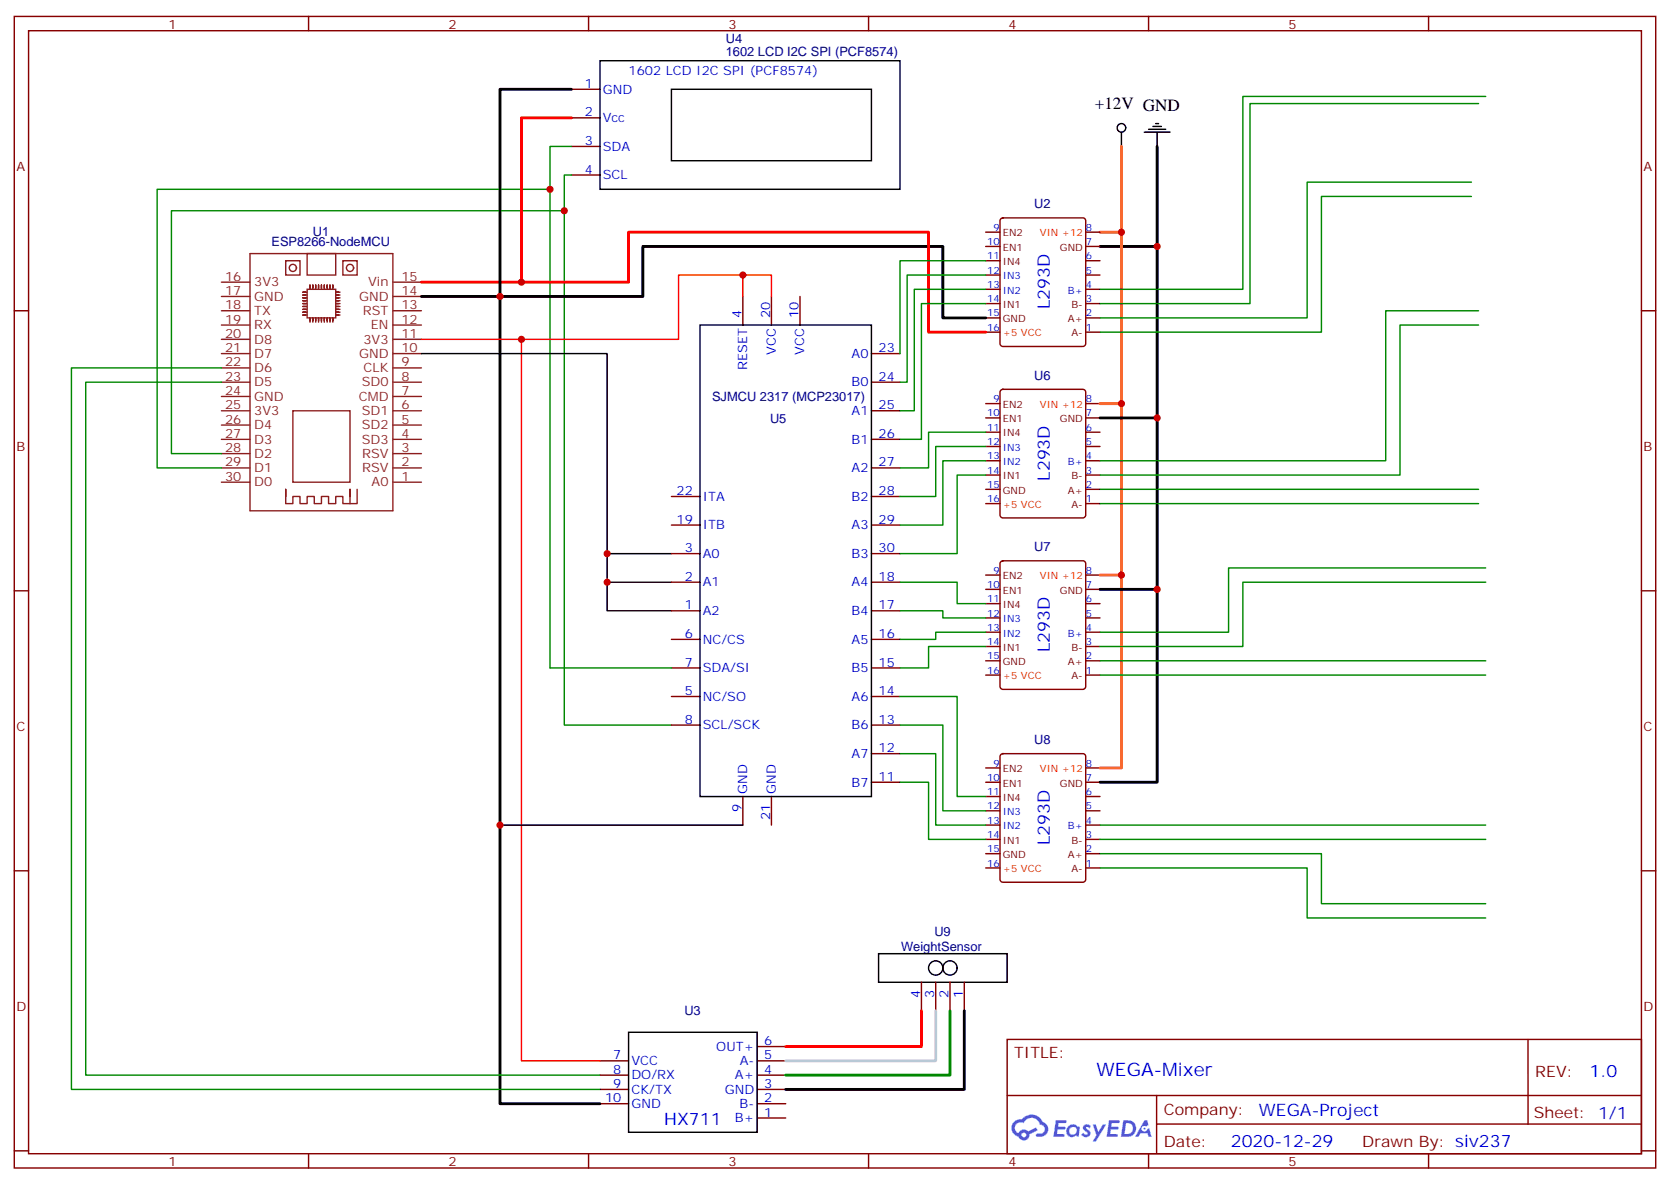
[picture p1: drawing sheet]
<svg xmlns="http://www.w3.org/2000/svg" width="412mm" height="292mm" viewBox="0 0 412 292" stroke-linecap="round" stroke-linejoin="round" font-family="sans-serif">
<g fill="none" stroke="#870000" stroke-width=".35">
<path d="M3.5 4.1h405.4v284.3h-405.4zM7.1 7.6h398.2v277.3h-398.2zM76.2 4.1v3.5M145.3 4.1v3.5M214.5 4.1v3.5M283.6 4.1v3.5M352.8 4.1v3.5M3.5 76.7h3.6M405.3 76.7h3.6M3.5 145.9h3.6M405.3 145.9h3.6M3.5 215h3.6"/>
<path d="M405.3 215h3.6M248.7 256.6h156.6v28.3h-156.6zM377.3 256.7v20.8M248.7 270.5h156.5M285.6 277.5h119.6M285.6 270.5v14.1M3.5 284.2h3.6M76.2 284.9v3.5M145.3 284.9v3.5M214.5 284.9v3.5M283.6 284.9v3.5M352.8 284.9v3.5"/>
<path d="M405.3 284.2h3.6"/>
</g>
<g fill="#5487ff">
<path d="M267.7 277.8a1.22 1.22 0 0 1 1.7 .3l-.4 .6a.47 .47 0 0 0-.3-.4 .47 .47 0 0 0-.5 .1v.2a1.3 1.3 0 0 1 1 1.7 1.39 1.39 0 0 1-2.2-.1l.5-.5 .7 .4a.29 .29 0 0 0 .3-.2 .29 .29 0 0 0-.2-.4 1.04 1.04 0 0 1-.6-1.7z"/>
<path d="M260.7 276.6h2.4a.37 .37 0 0 1 .3 .3 .37 .37 0 0 1-.3 .4h-1.7l-.1 .9h1.5l.3 .3-.3 .4h-1.6l-.2 1.1h1.6a.36 .36 0 0 1 .3 .4 .36 .36 0 0 1-.3 .3h-2.5z"/>
<path d="M273.8 276.6h2.4a.37 .37 0 0 1 .4 .3 .37 .37 0 0 1-.4 .4h-1.6l-.2 .9h1.6l.3 .3-.4 .4h-1.6l-.1 1.1h1.5a.36 .36 0 0 1 .4 .4 .36 .36 0 0 1-.4 .3h-2.4z"/>
<path d="M282.6 276.6h.7l.3 1.2-.6 .3a.69 .69 0 0 0-1 .3 .69 .69 0 0 0 .4 1 .69 .69 0 0 0 .9-.6l.5-.3 .6 2.2h-.8l-.2-.9h-1.8l-.5 .9h-.8z"/>
<path d="M269.8 277.7h.8l.6 1.8 1.1-1.8h.9l-2.6 4.1h-.8l.9-1.5z"/>
<path d="M277.4 276.6l-.6 4.1h1.3a2.11 2.11 0 0 0 2.5-2.1 2.11 2.11 0 0 0-2.5-2zM278.1 277.3a1.39 1.39 0 0 1 1.7 1.4 1.39 1.39 0 0 1-1.8 1.3h-.3z"/>
<path d="M263.7 278.2a1.47 1.47 0 0 0-.1 2.1 1.47 1.47 0 0 0 2.1 .1l.7 .3 .3-2.3-.2-.2-.4-.1a1.49 1.49 0 0 0-2.4 .1zM264.4 278.6a.92 .92 0 0 1 1.5 .5 .92 .92 0 0 1-1.3 1 .9 .9 0 0 1-.2-1.5z"/>
<path d="M250.4 276.9a2.18 2.18 0 0 0 1.1 3.8 1.44 1.44 0 0 0 1.6 .9 1.44 1.44 0 0 0 1.2-1.5l2-1-.5-.7-1.9 .9a1.47 1.47 0 0 0-2.4 .5 1.39 1.39 0 0 1-.7-2 1.39 1.39 0 0 1 2-.4 2.12 2.12 0 0 1 2.2-1.3 2.12 2.12 0 0 1 1.9 1.6 1.07 1.07 0 0 1 1.1 1.1 1.07 1.07 0 0 1-1 1.1h-.7a.43 .43 0 0 0-.5 .3 .43 .43 0 0 0 .4 .5 1.98 1.98 0 0 0 2.5-1.2 1.98 1.98 0 0 0-1.2-2.5 2.98 2.98 0 0 0-5.1-.7l-1.1 .1zM252.3 280.2a.55 .55 0 0 1 1.1 0 .55 .55 0 0 1-1.1 0z"/>
<circle cx="282.6" cy="278.7" r=".26"/>
</g>
<g fill="none" stroke="#8c2424" stroke-width=".35">
<path d="M54.7 73.2h7M54.7 76.7h7M54.7 69.7h7M61.7 62.6h35.3v63.5h-35.3zM70.6 64.4h3.5v3.5h-3.5zM75.5 72.1h-.7h1M75.5 74.3h-.7h1M75.5 75h-.7h1M75.5 73.6h-.7h1M75.5 72.8h-.7h1M75.5 75.7h-.7h1M75.5 76.4h-.7h1"/>
<path d="M75.5 77.1h-.7h1M75.5 77.8h-.7h1M75.8 62.6h7.1v5.3h-7.1zM75.8 71.4h7.1v7.1h-7.1zM76.6 71.1v-.7v1M76.6 79.2v-.7v1.1M77.3 71.1v-.7v1M77.3 79.2v-.7v1.1M78 71.1v-.7v1M78 79.2v-.7v1.1M78.7 71.1v-.7v1M78.7 79.2v-.7v1.1"/>
<path d="M79.4 71.1v-.7v1M79.4 79.2v-.7v1.1M80.1 71.1v-.7v1M80.1 79.2v-.7v1.1M80.8 71.1v-.7v1M80.8 79.2v-.7v1.1M81.5 71.1v-.7v1M81.5 79.2v-.7v1.1M82.2 71.1v-.7v1M82.2 79.2v-.7v1.1M83.6 77.8h-.7h1.1M83.6 77.1h-.7h1.1"/>
<path d="M83.6 76.4h-.7h1.1M83.6 75.7h-.7h1.1M83.6 72.8h-.7h1.1M83.6 73.6h-.7h1.1M83.6 75h-.7h1.1M83.6 74.3h-.7h1.1M83.6 72.1h-.7h1.1M84.7 64.4h3.5v3.5h-3.5zM97 73.2h7.1M97 76.7h7.1M97 69.7h7.1M54.7 80.3h7"/>
<path d="M54.7 83.8h7M54.7 87.3h7M54.7 90.8h7M54.7 94.4h7M54.7 97.9h7M97 80.3h7.1M97 83.8h7.1M97 87.3h7.1M97 90.8h7.1M97 94.4h7.1M97 97.9h7.1M54.7 101.4h7"/>
<path d="M54.7 105h7M54.7 108.5h7M54.7 112h7M54.7 115.5h7M54.7 119.1h7M72.3 101.4h14.1v17.7h-14.1zM97 101.4h7.1M97 105h7.1M97 108.5h7.1M97 112h7.1M97 115.5h7.1M97 119.1h7.1"/>
<path d="M86.4 122.6v-1.8v3.6M88.2 120.8v3.6h-3.5v-1.8h-1.8v1.8h-1.8v-1.8h-1.7v1.8h-1.8v-1.8h-1.8v1.8h-1.7v-1.8h-1.8v1.8h-1.7v-3.6v1.8"/>
<circle cx="72.3" cy="66.1" r=".88"/>
<circle cx="86.4" cy="66.1" r=".88"/>
</g>
<g fill="none" stroke="#870000" stroke-width=".35">
<path d="M141.1 22h7.1M141.1 29.1h7.1M141.1 36.2h7.1M141.1 43.2h7.1M243.4 57.3h3.5M247.2 54l.4-.2h19.8a.71 .71 0 0 1 .7 .7v30.3a.76 .76 0 0 1-.7 .7h-19.8a.76 .76 0 0 1-.7-.7v-30.3zM268.1 57.3h3.5M183.4 73.2v7.1M190.5 73.2v7.1M197.6 73.2v7.1M243.4 78.5h3.5M243.4 75h3.5"/>
<path d="M243.4 71.4h3.5M243.4 67.9h3.5M243.4 64.4h3.5M243.4 60.9h3.5M268.1 78.5h3.5M268.1 75h3.5M268.1 71.4h3.5M268.1 67.9h3.5M268.1 64.4h3.5M268.1 60.9h3.5M215.2 87.3h7M215.2 94.4h7"/>
<path d="M243.4 82h3.5M243.4 99.7h3.5M247.2 96.3l.4-.2h19.8a.71 .71 0 0 1 .7 .7v30.4a.76 .76 0 0 1-.7 .7h-19.8a.76 .76 0 0 1-.7-.7v-30.4zM268.1 82h3.5M268.1 99.7h3.5M215.2 101.4h7M215.2 108.5h7M215.2 115.5h7M243.4 117.3h3.5M243.4 113.8h3.5M243.4 110.2h3.5M243.4 106.7h3.5"/>
<path d="M243.4 103.2h3.5M268.1 117.3h3.5M268.1 113.8h3.5M268.1 110.2h3.5M268.1 106.7h3.5M268.1 103.2h3.5M165.8 136.7h7.1M165.8 129.6h7.1M165.8 122.6h7.1M215.2 136.7h7M215.2 129.6h7M215.2 122.6h7"/>
<path d="M243.4 124.4h3.5M243.4 120.8h3.5M247.2 138.7l.4-.2h19.8a.71 .71 0 0 1 .7 .7v30.3a.76 .76 0 0 1-.7 .7h-19.8a.76 .76 0 0 1-.7-.7v-30.3zM268.1 124.4h3.5M268.1 120.8h3.5M165.8 150.8h7.1M165.8 143.8h7.1M165.8 157.9h7.1M215.2 150.8h7M215.2 143.8h7M215.2 157.9h7M243.4 159.6h3.5"/>
<path d="M243.4 156.1h3.5M243.4 152.6h3.5M243.4 149h3.5M243.4 145.5h3.5M243.4 142h3.5M268.1 159.6h3.5M268.1 156.1h3.5M268.1 152.6h3.5M268.1 149h3.5M268.1 145.5h3.5M268.1 142h3.5M165.8 172h7.1"/>
<path d="M165.8 164.9h7.1M165.8 179h7.1M215.2 172h7M215.2 164.9h7M215.2 179h7M243.4 166.7h3.5M243.4 163.2h3.5M268.1 166.7h3.5M268.1 163.2h3.5M183.4 196.7v7M190.5 196.7v7M215.2 193.1h7"/>
<path d="M215.2 186.1h7M243.4 193.1h3.5M243.4 196.7h3.5M243.4 189.6h3.5M247.2 186.3l.4-.2h19.8a.71 .71 0 0 1 .7 .7v30.3a.76 .76 0 0 1-.7 .7h-19.8a.76 .76 0 0 1-.7-.7v-30.3zM268.1 193.1h3.5M268.1 196.7h3.5M268.1 189.6h3.5M243.4 214.3h3.5M243.4 210.8h3.5M243.4 207.3h3.5M243.4 203.7h3.5"/>
<path d="M243.4 200.2h3.5M268.1 214.3h3.5M268.1 210.8h3.5M268.1 207.3h3.5M268.1 203.7h3.5M268.1 200.2h3.5M187 258.4h7M227.5 242.5v7.1M231.1 242.5v7.1M234.6 242.5v7.1M238.1 242.5v7.1M148.2 272.5h7"/>
<path d="M148.2 269h7M148.2 265.5h7M148.2 261.9h7M187 276h7M187 272.5h7M187 269h7M187 265.5h7M187 261.9h7"/>
</g>
<g fill="none" stroke="#000" stroke-width=".35">
<path d="M148.2 15h74v31.7h-74zM165.8 22h49.4v17.7h-49.4zM276.9 32.6v3.6M282.6 32.6h6.3M283.6 31.9h4.3M284.7 31.2h2.1M285.4 30.5h.7M285.8 32.6v3.6M104.1 87.3h45.8v63.5h15.9M172.9 80.3h42.3v116.4h-42.3zM149.9 136.7h15.9M149.9 143.8h15.9"/>
<path d="M123.5 203.7h59.9M217 235.5h31.7v7h-31.7zM155.2 254.9h31.8v24.7h-31.8z"/>
<circle cx="276.9" cy="31.6" r="1.06"/>
<circle cx="231.1" cy="239" r="1.76"/>
<circle cx="234.6" cy="239" r="1.76"/>
</g>
<g fill="none" stroke="#008700" stroke-width=".35">
<path d="M141.1 36.2h-5.3v10.5M365.1 25.6h-56.4v49.4h-37.1M366.9 23.8h-60v47.6h-35.3M141.1 43.2h-1.8v8.8M363.4 45h-40.6v33.5h-51.2M363.4 48.5h-37.1v33.5h-54.7M243.4 64.4h-21.2v22.9M243.4 67.9h-19.4v26.5h-1.8M243.4 71.4h-17.6v30h-3.6M243.4 75h-15.9v33.5h-5.3M365.1 76.7h-22.9v37.1h-70.6M54.7 94.4h-33.5v171.1h127"/>
<path d="M54.7 90.8h-37.1v178.2h130.6M365.1 80.3h-19.4v37h-74.1M54.7 115.5h-15.9v-68.8h97v118.2h30M54.7 112h-12.4v-60h97v127h26.5M243.4 106.7h-14.1v8.8h-7.1M243.4 110.2h-12.3v12.4h-8.9M243.4 113.8h-10.6v15.8h-10.6M243.4 117.3h-7v19.4h-14.2M271.6 120.8h93.5M271.6 124.4h93.5M222.2 143.8h14.2v5.2h7M222.2 150.8h10.6v1.8h10.6"/>
<path d="M243.4 156.1h-12.3v1.8h-8.9M243.4 159.6h-14.1v5.3h-7.1M366.9 140.2h-63.5v15.9h-31.8M366.9 143.8h-60v15.8h-35.3M222.2 172h14.2v24.7h7M222.2 179h10.6v21.2h10.6M271.6 163.2h95.3M271.6 166.7h95.3M222.2 186.1h8.9v17.6h12.3M222.2 193.1h7.1v14.2h14.1M271.6 210.8h54.7v12.3h40.6M271.6 214.3h51.2v12.4h44.1"/>
<path d="M271.6 203.7h95.3M271.6 207.3h95.3"/>
</g>
<path d="M141.1 22h-17.6v250.5h24.7M285.8 36.2v24.7h-14.2M104.1 73.2h54.6v-12.3h74.1v17.6h10.6M285.8 60.9v42.3h-14.2M285.8 103.2v42.3h-14.2M285.8 145.5v47.6h-14.2M238.1 249.6v19.4h-44.1" fill="none" stroke="#000" stroke-width=".71"/>
<path d="M183.4 67.9v5.3M190.5 73.2v-5.3h-22.9v15.9h-63.5M128.8 83.8v178.1h19.4" fill="none" stroke="#f00" stroke-width=".35"/>
<path d="M276.9 36.2v21.1h-5.3M276.9 57.3v42.4h-5.3M276.9 99.7v42.3h-5.3M276.9 142v47.6h-5.3" fill="none" stroke="#f60" stroke-width=".71"/>
<path d="M141.1 29.1h-12.3v40.6M104.1 69.7h51.1v-12.4h74.1v24.7h14.1M227.5 249.6v8.8h-33.5" fill="none" stroke="#f00" stroke-width=".71"/>
<path d="M231.1 249.6v12.3h-37.1" fill="none" stroke="#ccc" stroke-width=".71"/>
<path d="M234.6 249.6v15.9h-40.6" fill="none" stroke="#008700" stroke-width=".71"/>
<g fill="#c00">
<circle cx="139.3" cy="52" r=".88"/>
<circle cx="135.8" cy="46.7" r=".88"/>
<circle cx="123.5" cy="203.7" r=".88"/>
<circle cx="128.8" cy="83.8" r=".88"/>
<circle cx="128.8" cy="69.7" r=".88"/>
<circle cx="123.5" cy="73.2" r=".88"/>
<circle cx="149.9" cy="136.7" r=".88"/>
<circle cx="149.9" cy="143.8" r=".88"/>
<circle cx="276.9" cy="57.3" r=".88"/>
<circle cx="276.9" cy="99.7" r=".88"/>
<circle cx="276.9" cy="142" r=".88"/>
<circle cx="285.8" cy="60.9" r=".88"/>
<circle cx="285.8" cy="103.2" r=".88"/>
<circle cx="285.8" cy="145.5" r=".88"/>
<circle cx="183.4" cy="67.9" r=".88"/>
</g>
<text font-size="4.6" fill="#00f" x="270.8" y="265.7">WEGA-Mixer</text>
<text font-size="4.2" x="270.3" y="27">+12V GND</text>
<g font-size="4.2" fill="#00f">
<text x="259.2" y="76.4" transform="rotate(-90 259.2 76.4)">L293D</text>
<text x="259.2" y="118.7" transform="rotate(-90 259.2 118.7)">L293D</text>
<text x="259.2" y="161.1" transform="rotate(-90 259.2 161.1)">L293D</text>
<text x="259.2" y="208.7" transform="rotate(-90 259.2 208.7)">L293D</text>
<text x="392.5" y="265.9">1.0</text>
<text x="310.9" y="275.5">WEGA-Project</text>
<text x="164" y="277.8">HX711</text>
<text x="304" y="283.3">2020-12-29</text>
</g>
<g font-size="3.9" fill="#800">
<text x="250.5" y="261.2">TITLE:</text>
<text x="379.1" y="265.9">REV:</text>
<text x="287.4" y="275.4">Company:</text>
<text x="378.7" y="276">Sheet: 1/1</text>
<text x="287.4" y="283.1">Date:</text>
<text x="336.4" y="283.2">Drawn By: siv237</text>
</g>
<g font-size="3.2" fill="#800">
<text x="41.6" y="7.1">1</text>
<text x="110.8" y="7.1">2</text>
<text x="179.9" y="7.1">3</text>
<text x="249.1" y="7.1">4</text>
<text x="318.2" y="7.1">5</text>
<text x="4.1" y="42.2">A</text>
<text x="405.9" y="42.2">A</text>
<text x="4.1" y="111.3">B</text>
<text x="405.9" y="111.3">B</text>
<text x="4.1" y="180.4">C</text>
<text x="405.9" y="180.4">C</text>
<text x="4.1" y="249.6">D</text>
<text x="405.9" y="249.6">D</text>
<text x="41.6" y="287.9">1</text>
<text x="110.8" y="287.9">2</text>
<text x="179.9" y="287.9">3</text>
<text x="249.1" y="287.9">4</text>
<text x="318.2" y="287.9">5</text>
</g>
<g font-size="3.2" fill="#000080">
<text x="179.2" y="10.6">U4</text>
<text x="179.2" y="13.9">1602 LCD I2C SPI (PCF8574)</text>
<text x="255.4" y="51.4">U2</text>
<text x="77.3" y="58.3">U1</text>
<text x="67" y="60.9">ESP8266-NodeMCU</text>
<text x="255.4" y="93.8">U6</text>
<text x="175.8" y="99">SJMCU 2317 (MCP23017)</text>
<text x="190.2" y="104.3">U5</text>
<text x="255.4" y="136.1">U7</text>
<text x="255.4" y="183.7">U8</text>
<text x="230.7" y="231.2">U9</text>
<text x="222.5" y="234.9">WeightSensor</text>
<text x="169" y="250.6">U3</text>
</g>
<g font-size="3.2" fill="#00f">
<text x="144.4" y="21.7">1</text>
<text x="148.9" y="23.1">GND</text>
<text x="155.2" y="18.5">1602 LCD I2C SPI (PCF8574)</text>
<text x="144.4" y="28.8">2</text>
<text x="144.4" y="35.8">3</text>
<text x="148.9" y="30.2">Vcc</text>
<text x="148.9" y="37.2">SDA</text>
<text x="144.4" y="42.9">4</text>
<text x="148.9" y="44.3">SCL</text>
<text x="183.1" y="78.5" transform="rotate(-90 183.1 78.5)">4</text>
<text x="190.1" y="78.5" transform="rotate(-90 190.1 78.5)">20</text>
<text x="197.2" y="78.5" transform="rotate(-90 197.2 78.5)">10</text>
<text x="191.6" y="87.6" transform="rotate(-90 191.6 87.6)">VCC</text>
<text x="198.6" y="87.6" transform="rotate(-90 198.6 87.6)">VCC</text>
<text x="210.3" y="88.4">A0</text>
<text x="217" y="87">23</text>
<text x="184.5" y="91.3" transform="rotate(-90 184.5 91.3)">RESET</text>
<text x="210.3" y="95.4">B0</text>
<text x="217" y="94">24</text>
<text x="217" y="101.1">25</text>
<text x="210.3" y="102.5">A1</text>
<text x="210.3" y="109.5">B1</text>
<text x="217" y="108.1">26</text>
<text x="210.3" y="116.6">A2</text>
<text x="217" y="115.2">27</text>
<text x="167.1" y="122.2">22</text>
<text x="173.6" y="123.6">ITA</text>
<text x="210.3" y="123.6">B2</text>
<text x="217" y="122.2">28</text>
<text x="167.1" y="129.3">19</text>
<text x="173.6" y="130.7">ITB</text>
<text x="210.3" y="130.7">A3</text>
<text x="217" y="129.3">29</text>
<text x="169.1" y="136.3">3</text>
<text x="173.6" y="137.8">A0</text>
<text x="210.3" y="137.8">B3</text>
<text x="217" y="136.3">30</text>
<text x="169.1" y="143.4">2</text>
<text x="217" y="143.4">18</text>
<text x="173.6" y="144.8">A1</text>
<text x="210.3" y="144.8">A4</text>
<text x="169.1" y="150.5">1</text>
<text x="173.6" y="151.9">A2</text>
<text x="210.3" y="151.9">B4</text>
<text x="217" y="150.5">17</text>
<text x="169.1" y="157.5">6</text>
<text x="173.6" y="158.9">NC/CS</text>
<text x="210.3" y="158.9">A5</text>
<text x="217" y="157.5">16</text>
<text x="169.1" y="164.6">7</text>
<text x="173.6" y="166">SDA/SI</text>
<text x="210.3" y="166">B5</text>
<text x="217" y="164.6">15</text>
<text x="169.1" y="171.6">5</text>
<text x="173.6" y="173">NC/SO</text>
<text x="210.3" y="173">A6</text>
<text x="217" y="171.6">14</text>
<text x="169.1" y="178.7">8</text>
<text x="217" y="178.7">13</text>
<text x="173.6" y="180.1">SCL/SCK</text>
<text x="210.3" y="180.1">B6</text>
<text x="217" y="185.7">12</text>
<text x="210.3" y="187.1">A7</text>
<text x="184.5" y="196" transform="rotate(-90 184.5 196)">GND</text>
<text x="191.6" y="196" transform="rotate(-90 191.6 196)">GND</text>
<text x="210.3" y="194.2">B7</text>
<text x="217" y="192.8">11</text>
<text x="183.1" y="200.5" transform="rotate(-90 183.1 200.5)">9</text>
<text x="190.1" y="202.5" transform="rotate(-90 190.1 202.5)">21</text>
<text x="227.2" y="246.3" transform="rotate(-90 227.2 246.3)">4</text>
<text x="230.7" y="246.3" transform="rotate(-90 230.7 246.3)">3</text>
<text x="234.2" y="246.3" transform="rotate(-90 234.2 246.3)">2</text>
<text x="237.8" y="246.3" transform="rotate(-90 237.8 246.3)">1</text>
<text x="151.4" y="261.6">7</text>
<text x="155.9" y="263">VCC</text>
<text x="176.9" y="259.5">OUT+</text>
<text x="182.7" y="263">A-</text>
<text x="188.7" y="261.6">5</text>
<text x="188.7" y="258.1">6</text>
<text x="151.4" y="268.6">9</text>
<text x="151.4" y="265.1">8</text>
<text x="155.9" y="266.5">DO/RX</text>
<text x="181.5" y="266.5">A+</text>
<text x="188.7" y="268.6">3</text>
<text x="188.7" y="265.1">4</text>
<text x="149.4" y="272.2">10</text>
<text x="155.9" y="273.6">GND</text>
<text x="155.9" y="270.1">CK/TX</text>
<text x="179" y="270.1">GND</text>
<text x="182.7" y="273.6">B-</text>
<text x="188.7" y="275.7">1</text>
<text x="188.7" y="272.2">2</text>
<text x="181.5" y="277.1">B+</text>
</g>
<g font-size="3.2" fill="#8d2323">
<text x="55.6" y="69.3">16</text>
<text x="62.8" y="70.7">3V3</text>
<text x="90.9" y="70.7">Vin</text>
<text x="99.1" y="69.3">15</text>
<text x="55.6" y="76.4">18</text>
<text x="55.6" y="72.8">17</text>
<text x="62.8" y="77.8">TX</text>
<text x="62.8" y="74.3">GND</text>
<text x="88.7" y="74.3">GND</text>
<text x="89.6" y="77.8">RST</text>
<text x="99.1" y="72.8">14</text>
<text x="99.1" y="76.4">13</text>
<text x="55.6" y="83.4">20</text>
<text x="55.6" y="79.9">19</text>
<text x="62.8" y="81.3">RX</text>
<text x="91.6" y="81.3">EN</text>
<text x="99.1" y="79.9">12</text>
<text x="99.1" y="83.4">11</text>
<text x="55.6" y="87">21</text>
<text x="62.8" y="88.4">D7</text>
<text x="62.8" y="84.8">D8</text>
<text x="88.7" y="88.4">GND</text>
<text x="89.8" y="84.8">3V3</text>
<text x="99.1" y="87">10</text>
<text x="55.6" y="94">23</text>
<text x="55.6" y="90.5">22</text>
<text x="62.8" y="95.4">D5</text>
<text x="62.8" y="91.9">D6</text>
<text x="89.3" y="95.4">SD0</text>
<text x="89.8" y="91.9">CLK</text>
<text x="99.1" y="90.5">9</text>
<text x="99.1" y="94">8</text>
<text x="55.6" y="101.1">25</text>
<text x="55.6" y="97.5">24</text>
<text x="62.8" y="99">GND</text>
<text x="88.6" y="99">CMD</text>
<text x="99.1" y="97.5">7</text>
<text x="99.1" y="101.1">6</text>
<text x="55.6" y="104.6">26</text>
<text x="62.8" y="106">D4</text>
<text x="62.8" y="102.5">3V3</text>
<text x="89.3" y="102.5">SD1</text>
<text x="89.3" y="106">SD2</text>
<text x="99.1" y="104.6">5</text>
<text x="55.6" y="111.7">28</text>
<text x="55.6" y="108.1">27</text>
<text x="62.8" y="113.1">D2</text>
<text x="62.8" y="109.5">D3</text>
<text x="89.3" y="109.5">SD3</text>
<text x="89.4" y="113.1">RSV</text>
<text x="99.1" y="108.1">4</text>
<text x="99.1" y="111.7">3</text>
<text x="55.6" y="118.7">30</text>
<text x="55.6" y="115.2">29</text>
<text x="62.8" y="116.6">D1</text>
<text x="89.4" y="116.6">RSV</text>
<text x="99.1" y="115.2">2</text>
<text x="99.1" y="118.7">1</text>
<text x="62.8" y="120.1">D0</text>
<text x="91.8" y="120.1">A0</text>
</g>
<g font-size="2.5" fill="#00f">
<text x="245.4" y="57">9</text>
<text x="268.1" y="57">8</text>
<text x="243.8" y="60.5">10</text>
<text x="243.8" y="64">11</text>
<text x="268.1" y="64">6</text>
<text x="268.1" y="60.5">7</text>
<text x="243.8" y="67.6">12</text>
<text x="243.8" y="71.1">13</text>
<text x="247.6" y="69">IN3</text>
<text x="268.1" y="71.1">4</text>
<text x="268.1" y="67.6">5</text>
<text x="243.8" y="74.6">14</text>
<text x="247.6" y="72.5">IN2</text>
<text x="263.7" y="72.5">B+</text>
<text x="268.1" y="74.6">3</text>
<text x="243.8" y="78.1">15</text>
<text x="243.8" y="81.7">16</text>
<text x="268.1" y="81.7">1</text>
<text x="268.1" y="78.1">2</text>
<text x="245.4" y="99.3">9</text>
<text x="268.1" y="99.3">8</text>
<text x="243.8" y="102.8">10</text>
<text x="243.8" y="106.4">11</text>
<text x="268.1" y="106.4">6</text>
<text x="268.1" y="102.8">7</text>
<text x="243.8" y="109.9">12</text>
<text x="243.8" y="113.4">13</text>
<text x="247.6" y="111.3">IN3</text>
<text x="268.1" y="113.4">4</text>
<text x="268.1" y="109.9">5</text>
<text x="243.8" y="116.9">14</text>
<text x="247.6" y="114.8">IN2</text>
<text x="263.7" y="114.8">B+</text>
<text x="268.1" y="116.9">3</text>
<text x="243.8" y="120.5">15</text>
<text x="243.8" y="124">16</text>
<text x="268.1" y="124">1</text>
<text x="268.1" y="120.5">2</text>
<text x="245.4" y="141.6">9</text>
<text x="268.1" y="141.6">8</text>
<text x="243.8" y="145.2">10</text>
<text x="243.8" y="148.7">11</text>
<text x="268.1" y="148.7">6</text>
<text x="268.1" y="145.2">7</text>
<text x="243.8" y="152.2">12</text>
<text x="243.8" y="155.8">13</text>
<text x="247.6" y="153.6">IN3</text>
<text x="268.1" y="155.8">4</text>
<text x="268.1" y="152.2">5</text>
<text x="243.8" y="159.3">14</text>
<text x="247.6" y="157.2">IN2</text>
<text x="263.7" y="157.2">B+</text>
<text x="268.1" y="159.3">3</text>
<text x="243.8" y="162.8">15</text>
<text x="243.8" y="166.3">16</text>
<text x="268.1" y="166.3">1</text>
<text x="268.1" y="162.8">2</text>
<text x="245.4" y="189.3">9</text>
<text x="268.1" y="189.3">8</text>
<text x="243.8" y="192.8">10</text>
<text x="243.8" y="196.3">11</text>
<text x="268.1" y="196.3">6</text>
<text x="268.1" y="192.8">7</text>
<text x="243.8" y="199.8">12</text>
<text x="243.8" y="203.4">13</text>
<text x="247.6" y="201.3">IN3</text>
<text x="268.1" y="203.4">4</text>
<text x="268.1" y="199.8">5</text>
<text x="243.8" y="206.9">14</text>
<text x="247.6" y="204.8">IN2</text>
<text x="263.7" y="204.8">B+</text>
<text x="268.1" y="206.9">3</text>
<text x="243.8" y="210.4">15</text>
<text x="243.8" y="214">16</text>
<text x="268.1" y="214">1</text>
<text x="268.1" y="210.4">2</text>
</g>
<g font-size="2.5" fill="#600">
<text x="247.6" y="58.4">EN2</text>
<text x="247.6" y="61.9">EN1</text>
<text x="247.6" y="65.4">IN4</text>
<text x="261.7" y="61.9">GND</text>
<text x="247.6" y="76">IN1</text>
<text x="264.6" y="76">B-</text>
<text x="247.6" y="79.6">GND</text>
<text x="263.7" y="79.6">A+</text>
<text x="264.6" y="83.1">A-</text>
<text x="247.6" y="100.7">EN2</text>
<text x="247.6" y="104.2">EN1</text>
<text x="247.6" y="107.8">IN4</text>
<text x="261.7" y="104.2">GND</text>
<text x="247.6" y="118.4">IN1</text>
<text x="264.6" y="118.4">B-</text>
<text x="247.6" y="121.9">GND</text>
<text x="263.7" y="121.9">A+</text>
<text x="264.6" y="125.4">A-</text>
<text x="247.6" y="143.1">EN2</text>
<text x="247.6" y="146.6">EN1</text>
<text x="261.7" y="146.6">GND</text>
<text x="247.6" y="150.1">IN4</text>
<text x="247.6" y="160.7">IN1</text>
<text x="264.6" y="160.7">B-</text>
<text x="247.6" y="164.2">GND</text>
<text x="263.7" y="164.2">A+</text>
<text x="264.6" y="167.7">A-</text>
<text x="247.6" y="190.7">EN2</text>
<text x="247.6" y="194.2">EN1</text>
<text x="247.6" y="197.7">IN4</text>
<text x="261.7" y="194.2">GND</text>
<text x="247.6" y="208.3">IN1</text>
<text x="264.6" y="208.3">B-</text>
<text x="247.6" y="211.8">GND</text>
<text x="263.7" y="211.8">A+</text>
<text x="264.6" y="215.4">A-</text>
</g>
<g font-size="2.5" fill="#f00">
<text x="256.8" y="58.4">VIN +12</text>
<text x="247.6" y="83.1">+5 VCC</text>
<text x="256.8" y="100.7">VIN +12</text>
<text x="247.6" y="125.4">+5 VCC</text>
<text x="256.8" y="143.1">VIN +12</text>
<text x="247.6" y="167.7">+5 VCC</text>
<text x="256.8" y="190.7">VIN +12</text>
<text x="247.6" y="215.4">+5 VCC</text>
</g>
</svg>
